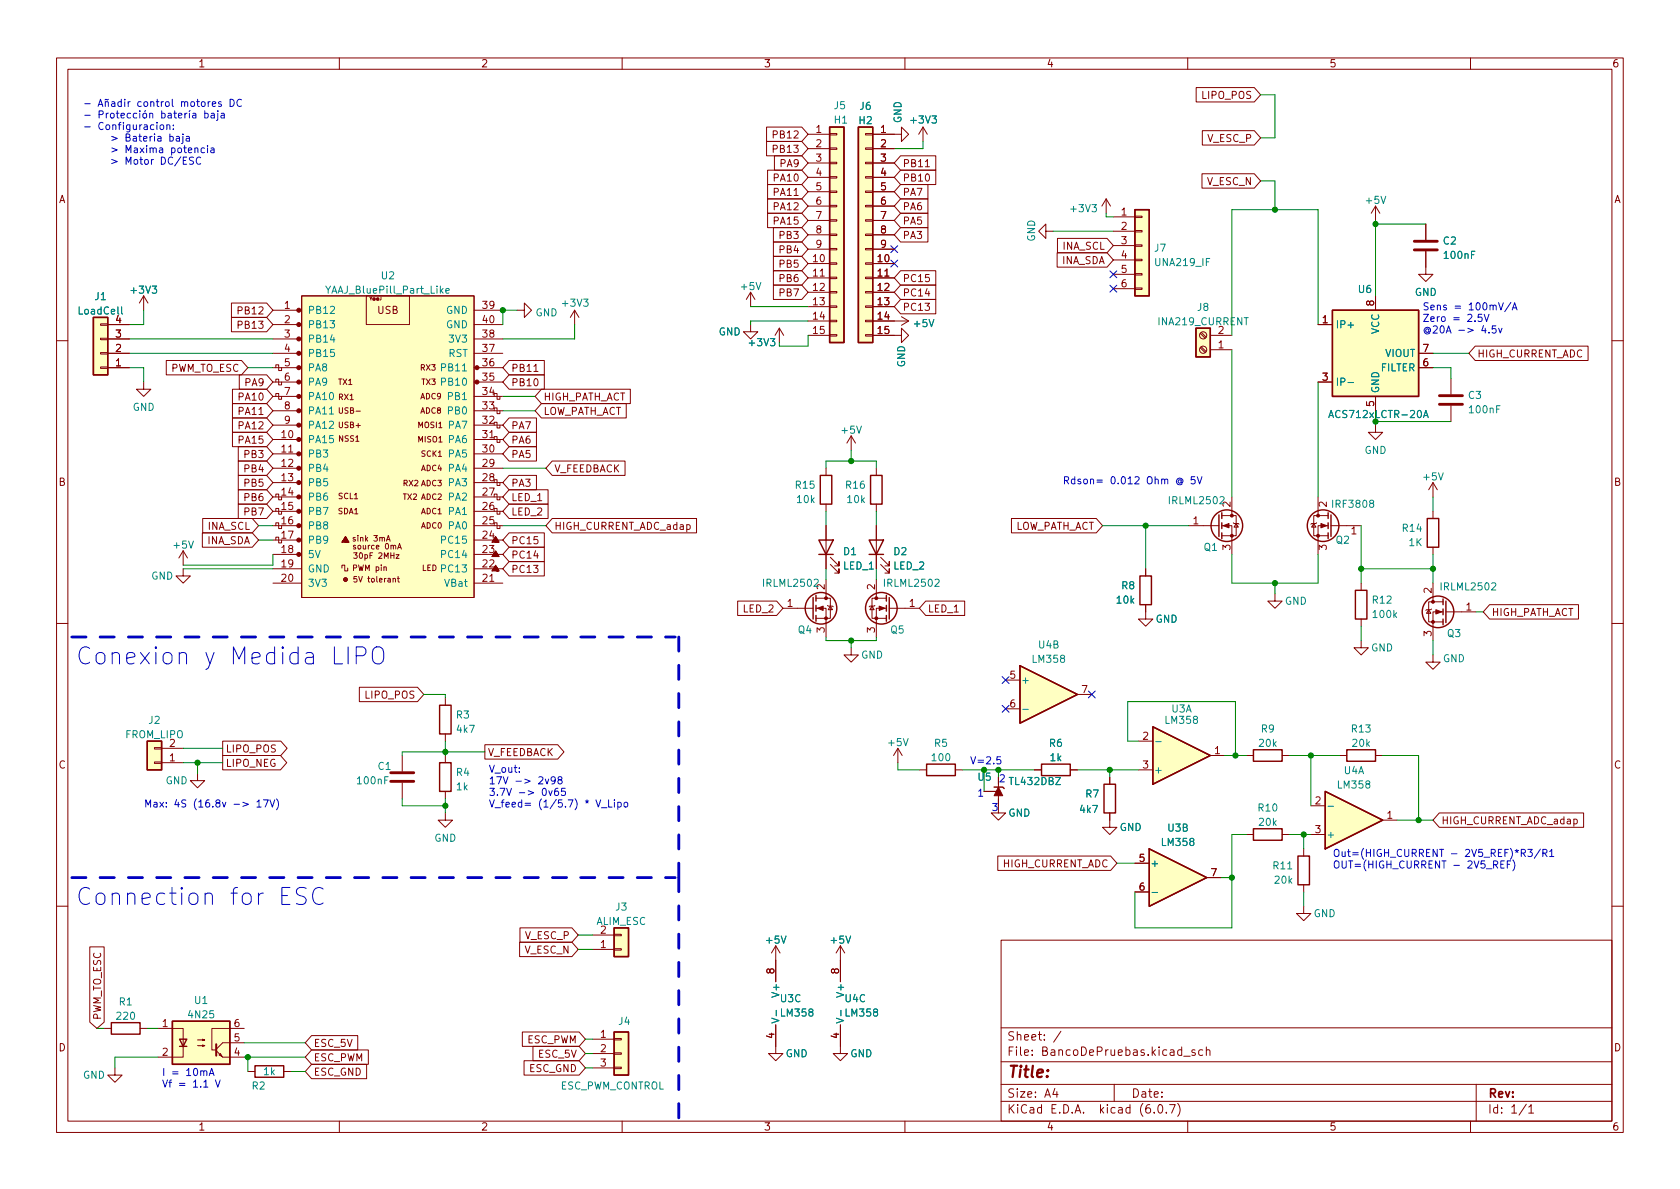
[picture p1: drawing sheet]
<svg xmlns="http://www.w3.org/2000/svg" width="297mm" height="210mm" viewBox="0 0 297 210" stroke-linecap="round" stroke-linejoin="round" font-family="sans-serif">
<g fill="none" stroke="#840000" stroke-width=".18">
<path d="M10 10.2h277v190.1h-277zM12 12.2h273v186.1h-273zM60 10.2v2M110 10.2v2M160 10.2v2M210 10.2v2M211.5 15.5h10.3l1.1 1.3-1.1 1.2h-10.3zM260 10.2v2M135.5 25h6.3l1.1 1.3-1.1 1.3h-6.3zM135.5 22.5h6.3l1.1 1.2-1.1 1.3h-6.3zM135.7 35.2h6.1l1.1 1.2-1.1 1.3h-6.1zM135.7 37.7h6.1l1.1 1.3-1.1 1.3h-6.1z"/>
<path d="M135.7 32.6h6.1l1.1 1.3-1.1 1.3h-6.1zM135.7 30.1h6.1l1.1 1.3-1.1 1.2h-6.1zM136.9 27.6h4.9l1.1 1.2-1.1 1.3h-4.9zM142.9 23.7h3.8M142.9 26.3h3.8M142.9 28.8h3.8M142.9 31.4h3.8M142.9 33.9h3.8M142.9 36.4h3.8M142.9 39h3.8M146.7 38.9h1.3v.2h-1.3zM146.7 36.3h1.3v.3h-1.3z"/>
<path d="M146.7 33.8h1.3v.2h-1.3zM146.7 31.2h1.3v.3h-1.3zM146.7 28.7h1.3v.3h-1.3zM146.7 26.2h1.3v.2h-1.3zM146.7 23.6h1.3v.3h-1.3zM153 38.9h1.3v.2h-1.3zM153 36.3h1.3v.3h-1.3zM153 33.8h1.3v.2h-1.3zM153 31.2h1.3v.3h-1.3zM153 28.7h1.3v.3h-1.3zM153 26.2h1.3v.2h-1.3zM153 23.6h1.3v.3h-1.3z"/>
<path d="M154.3 23.7h5.1v-1.2l1.3 1.2-1.3 1.3v-1.3M154.3 26.3h3.8M154.3 28.8h3.8M154.3 31.4h3.8M154.3 33.9h3.8M154.3 36.4h3.8M154.3 39h3.8M159.2 27.6h6.3v2.5h-6.3l-1.1-1.3zM159.2 30.1h6.3v2.5h-6.3l-1.1-1.2zM159.2 35.2h4.9v2.5h-4.9l-1.1-1.3zM159.2 32.6h4.9v2.6h-4.9l-1.1-1.3zM159.2 37.7h4.9v2.6h-4.9l-1.1-1.3z"/>
<path d="M163.2 22.5l-.8 1.2M163.2 22.5v2.5M163.2 22.5l.8 1.2M163.6 29.5h.7M195.6 35.2l.7 1.2M195.6 35.2v2.5M195.6 35.2l-.8 1.2M196.8 38.3h3.9M200.7 38.2h1.2v.3h-1.2zM212.5 30.7h9.3l1.1 1.3-1.1 1.3h-9.3zM212.6 23.1h9.2l1.1 1.3-1.1 1.2h-9.2zM243.2 36.4v2.6"/>
<path d="M243.2 36.4l.8 1.3M243.2 36.4l-.8 1.3M252.1 39.6v2.8M17.8 57.3h1.2v.2h-1.2zM17.8 59.8h1.2v.3h-1.2zM19 57.4h3.9M19 59.9h3.9M25.4 52.3l-.8 1.3M25.4 52.3v2.6M25.4 52.3l.8 1.3M40.9 53.6h6.2l1.2 1.3-1.2 1.2h-6.2zM40.9 56.1h6.2l1.2 1.3-1.2 1.3h-6.2z"/>
<path d="M48.3 54.9h5M48.3 57.4h5M48.3 59.9h5M53.3 52.3h30.5v53.4h-30.5zM64.8 52.3h7.6v5.1h-7.6zM83.8 54.9h5.1M83.8 57.4h5.1M83.8 59.9h5.1M91.4 54.9h1.3v-1.3l1.3 1.3-1.3 1.2v-1.2M101.6 54.9l-.8 1.2M101.6 54.9v2.5M101.6 54.9l.8 1.2"/>
<path d="M132.7 57.4v1.3h1.3l-1.3 1.2-1.3-1.2h1.3M132.7 51.7l-.7 1.3M132.7 51.7v2.5M132.7 51.7l.8 1.3M136.7 45.3h5.1l1.1 1.3-1.1 1.3h-5.1zM136.7 50.4h5.1l1.1 1.3-1.1 1.3h-5.1zM136.7 42.8h5.1l1.1 1.3-1.1 1.2h-5.1zM136.7 40.3h5.1l1.1 1.2-1.1 1.3h-5.1zM136.7 47.9h5.1l1.1 1.2-1.1 1.3h-5.1zM137.8 58l-.8 1.3M137.8 58v2.6M137.8 58l.8 1.3"/>
<path d="M142.9 59.3h3.8M142.9 56.8h3.8M142.9 46.6h3.8M142.9 49.1h3.8M142.9 51.7h3.8M142.9 54.2h3.8M142.9 41.5h3.8M142.9 44.1h3.8M146.7 59.2h1.3v.2h-1.3zM146.7 56.6h1.3v.3h-1.3zM146.7 54.1h1.3v.3h-1.3zM146.7 51.6h1.3v.2h-1.3z"/>
<path d="M146.7 49h1.3v.3h-1.3zM146.7 46.5h1.3v.2h-1.3zM146.7 43.9h1.3v.3h-1.3zM146.7 41.4h1.3v.3h-1.3zM153 59.2h1.3v.2h-1.3zM153 56.6h1.3v.3h-1.3zM153 54.1h1.3v.3h-1.3zM153 51.6h1.3v.2h-1.3zM153 49h1.3v.3h-1.3zM153 46.5h1.3v.2h-1.3zM153 43.9h1.3v.3h-1.3zM153 41.4h1.3v.3h-1.3z"/>
<path d="M154.3 59.3h5.1v-1.3l1.3 1.3-1.3 1.3v-1.3M154.3 56.8h6.4M154.3 46.6h3.8M154.3 49.1h3.8M154.3 51.7h3.8M154.3 54.2h3.8M154.3 41.5h3.8M154.3 44.1h3.8M159.2 47.9h6.3v2.5h-6.3l-1.1-1.3zM159.2 40.3h4.9v2.5h-4.9l-1.1-1.3zM159.2 53h6.3v2.5h-6.3l-1.1-1.3zM159.2 50.4h6.3v2.6h-6.3l-1.1-1.3z"/>
<path d="M159.4 56l1.3 .8M160.7 56.8l-1.3 .7M184.9 40.9v1.3l-1.3-1.3 1.3-1.3v1.3h1.3M186.9 44.7h8.8l1.1 1.3-1.1 1.2h-8.8zM187 42.2h8.7l1.1 1.2-1.1 1.3h-8.7zM196.8 40.9h3.9M196.8 43.4h3.9M196.8 46h3.9M196.8 48.5h3.9M196.8 51h3.9M200.7 50.9h1.2v.3h-1.2zM200.7 48.4h1.2v.2h-1.2z"/>
<path d="M200.7 45.8h1.2v.3h-1.2zM200.7 43.3h1.2v.3h-1.2zM200.7 40.8h1.2v.2h-1.2zM212.2 59l.9 .8M212.4 58.8l.9 .8M214 59.3h3.8M233 57.4h2.6M243.2 52.3v2.6M252.1 44.4v4.1h-1.3l1.3 1.3 1.3-1.3h-1.3M10 60.2h2M17.8 62.4h1.2v.2h-1.2zM17.8 64.9h1.2v.2h-1.2z"/>
<path d="M19 65h3.9M19 62.5h3.9M25.4 67.6v1.2h1.3l-1.3 1.3-1.3-1.3h1.3M29.4 63.7h13.3l1.1 1.3-1.1 1.3h-13.3zM41.1 68.8h6l1.2 1.3-1.2 1.3h-6zM41.1 76.4h6l1.2 1.3-1.2 1.3h-6zM41.1 71.4h6l1.2 1.2-1.2 1.3h-6zM41.1 73.9h6l1.2 1.3-1.2 1.2h-6zM42.1 79h5l1.2 1.3-1.2 1.2h-5zM42.3 66.3h4.8l1.2 1.3-1.2 1.2h-4.8zM48.3 77.7h5M48.3 75.2h5"/>
<path d="M48.3 72.6h5M48.3 70.1h5M48.3 67.6h5M48.3 65h5M48.3 62.5h5M48.8 70.1v-.5h.5v1h.5v-.5M48.8 67.6v-.5h.5v1h.5v-.5M48.8 65v-.5h.5v1h.5v-.5M83.8 77.7h5.1M83.8 75.2h5.1M83.8 72.6h5.1M83.8 70.1h5.1"/>
<path d="M83.8 67.6h5.1M83.8 65h5.1M83.8 62.5h5.1M87.4 77.7v-.5h.5v1h.5v-.5M87.4 75.2v-.5h.5v1h.5v-.5M87.4 72.6v-.5h.5v1h.5v-.5M87.4 70.1v-.5h.5v1h.5v-.5M90 63.7h6.2v2.6h-6.2l-1.1-1.3zM90 66.3h6.2v2.5h-6.2l-1.1-1.2zM90 79h4.8v2.5h-4.8l-1.1-1.2zM90 76.4h4.8v2.6h-4.8l-1.1-1.3zM90 73.9h4.8v2.5h-4.8l-1.1-1.2z"/>
<path d="M94.4 65.7h.7M95.7 68.8h15.8v2.6h-15.8l-1.1-1.3zM95.7 71.4h15v2.5h-15l-1.1-1.3zM150.5 77.1l.8 1.3M150.5 77.1v2.5M150.5 77.1l-.8 1.3M212.2 61.5l.9 .9M212.4 61.3l.9 .9M214 61.8h3.8M233 67.6h2.6M243.2 75.2v1.2h-1.3l1.3 1.3 1.3-1.3h-1.3M243.2 70.1v2.5"/>
<path d="M250.8 65h2.6M250.8 62.5h2.6M256.5 66.9v2.8M256.5 71.7v2.8M260.8 61.2h20v2.5h-20l-1.1-1.2zM285 60.2h2M32.4 97.4l-.8 1.3M32.4 97.4v2.5M32.4 97.4l.7 1.3M35.8 94.2h8.8l1.1 1.3-1.1 1.3h-8.8zM35.8 91.7h8.8l1.1 1.3-1.1 1.2h-8.8zM42.1 81.5h5l1.2 1.3-1.2 1.3h-5z"/>
<path d="M42.1 86.6h5l1.2 1.3-1.2 1.2h-5zM42.1 89.1h5l1.2 1.3-1.2 1.3h-5zM42.1 84.1h5l1.2 1.2-1.2 1.3h-5zM48.3 80.3h5M48.3 82.8h5M48.3 85.3h5M48.3 87.9h5M48.3 90.4h5M48.3 93h5M48.3 95.5h5M48.3 98h5M48.8 95.5v-.5h.5v1h.5v-.5"/>
<path d="M48.8 93v-.5h.5v1h.5v-.5M48.8 90.4v-.5h.5v1h.5v-.5M48.8 87.9v-.5h.5v1h.5v-.5M61.1 95.4l.1 .2-.2-.1 .2 .3 .1-.4-.5 .1 .5 .4-.1-.7-.5 .4 .8 .3-.4-.8-.5 .7 1 .1-.5-.9-.6 .9h1.2l-.6-1-.6 1M68.3 95.7l.4-1 .3 1M68.4 95.4h.5M70 98.1h.6l-.6 .6h.6M70.3 97.1l.3-1 .4 1M70.4 96.8h.5M83.8 80.3h5.1M83.8 82.8h5.1M83.8 85.3h5.1"/>
<path d="M83.8 87.9h5.1M83.8 90.4h5.1M83.8 93h5.1M83.8 95.5h5.1M83.8 98h5.1M87.4 93v-.5h.5v1h.5v-.5M87.4 90.4v-.5h.5v1h.5v-.5M87.4 87.9v-.5h.5v1h.5v-.5M87.4 85.3v-.5h.5v1h.5v-.5M87.6 97.9l.2 .3-.3-.2 .3 .3 .1-.4-.5 .1 .5 .4-.1-.6-.6 .4 .8 .2-.4-.7-.5 .6 1 .1-.5-.9-.6 .9h1.3l-.7-1-.6 1M87.6 95.4l.2 .2-.3-.1 .3 .3 .1-.4-.5 .1 .5 .4-.1-.7-.6 .4 .8 .3-.4-.8-.5 .7 1 .1-.5-.9-.6 .9h1.3l-.7-1-.6 1M90 94.2h6.2v2.6h-6.2l-1.1-1.3z"/>
<path d="M90 86.6h6.9v2.5h-6.9l-1.1-1.2zM90 89.1h6.9v2.6h-6.9l-1.1-1.3zM90 84.1h4.8v2.5h-4.8l-1.1-1.3zM90 96.8h6.2v2.5h-6.2l-1.1-1.3zM90 99.3h6.2v2.5h-6.2l-1.1-1.2zM97.6 91.7h25.6v2.5h-25.6l-1.1-1.2zM97.6 81.5h12.9v2.6h-12.9l-1.1-1.3zM146 82.8v1.3M146 89.1v1.3M146 93v7.6M146.8 99.8l1.5 1.5v-.7v.7h-.7M146.8 98.5l1.5 1.6v-.8v.8h-.7"/>
<path d="M154.9 82.8v1.3M154.9 89.1v1.3M154.9 93v7.6M155.7 99.8l1.5 1.5v-.7v.7h-.7M155.7 98.5l1.5 1.6v-.8v.8h-.7M178.8 91.7h15l1.1 1.3-1.1 1.2h-15zM210.2 93h5.3M216 93h1.8v5M216 91.2h2.6v3.5h-2.6M217.8 87.9v3.3M218.1 92.5l.1 .1h.7l.2 .1M218.6 92.6l.3 .6h-.7z"/>
<path d="M232.3 92.6l.4 .6h-.8zM232.8 92.5l-.1 .1h-.8l-.1 .1M233 87.9v3.3M234.8 93h-1.8v5M234.8 91.2h-2.5v3.5h2.5M235.3 93h5.4M253.4 85.3v2.6M253.4 90.4v1.3M253.4 96.8v1.2M253.4 85.3l.7 1.3M253.4 85.3l-.8 1.3M10 110.2h2"/>
<path d="M32.4 100.6v1.2h1.3l-1.3 1.3-1.3-1.3h1.3M48.3 100.6h5M48.3 103.1h5M60.5 100.5v-.6h.5v1.1h.5v-.5M70.3 102.3h.3M70.4 101.9v.9l.2 .1M83.8 100.6h5.1M83.8 103.1h5.1M87.6 100.5l.2 .2-.3-.1 .3 .2 .1-.3-.5 .1 .5 .4-.1-.7-.6 .4 .8 .3-.4-.8-.5 .6 1 .2-.5-.9-.6 .9h1.3l-.7-1.1-.6 1.1M130.4 106.3h6.9l1.1 1.3-1.1 1.2h-6.9zM138.4 107.6h5.4M144.3 107.6h1.7v5"/>
<path d="M144.3 105.8h2.5v3.5h-2.5M146 102.5v3.3M146.3 107.1l.1 .1h.8l.1 .1M146.8 107.2l.4 .6h-.8zM150.5 114.5v1.3h-1.3l1.3 1.3 1.3-1.3h-1.3M154.2 107.2l.4 .6h-.8zM154.7 107.1l-.1 .1h-.8l-.1 .1M154.9 102.5v3.3M156.7 107.6h-1.8v5M156.7 105.8h-2.5v3.5h2.5M157.2 107.6h5.4M163.7 106.3h6.9v2.5h-6.9l-1.1-1.2z"/>
<path d="M202.6 106.9v2.6h-1.3l1.3 1.2 1.2-1.2h-1.2M202.6 100.6v1.2M225.4 105v1.3h-1.2l1.2 1.3 1.3-1.3h-1.3M240.7 113.3v1.2h-1.3l1.3 1.3 1.2-1.3h-1.2M240.7 103.1v1.3M240.7 109.5v1.2M252.6 107.8l.4 .7h-.8zM253.1 107.7l-.1 .1h-.8l-.1 .1M253.4 115.8v1.3h-1.3l1.3 1.3 1.2-1.3h-1.2M253.4 103.1v3.3M255.1 108.2h-1.7v5.1M255.1 106.4h-2.5v3.6h2.5"/>
<path d="M255.7 108.2h5.3M263.4 106.9h15.7v2.6h-15.7l-1.1-1.3zM285 110.2h2M27.3 132.2h1.3v.3h-1.3zM27.3 134.7h1.3v.3h-1.3zM28.6 134.9h3.8M28.6 132.3h3.8M34.9 136.8v1.2h1.3l-1.3 1.3-1.2-1.3h1.2M39.4 131.1h10.3l1.1 1.2-1.1 1.3h-10.3zM39.4 133.6h10.2l1.1 1.3-1.1 1.2h-10.2zM63.5 121.5h10.3l1.1 1.3-1.1 1.3h-10.3zM71.1 133.6v2.8"/>
<path d="M71.1 138.4v2.8M78.7 123.4v1.3M78.7 129.8v1.3M78.7 133.6v1.3M78.7 139.9v1.3M85.7 131.7h12.9l1.1 1.3-1.1 1.2h-12.9zM158.7 132.3l.8 1.3M158.7 132.3v2.6M158.7 132.3l-.7 1.3M162.6 136.1h1.2M168.9 136.1h1.3M174 139.9h2.5"/>
<path d="M176.5 138.7v5.1h-1.2l1.2 1.2 1.3-1.2h-1.3M177.8 120.3h2.5M177.8 125.3h2.5M182.9 136.1h1.2M189.2 136.1h1.3M190.5 122.8h2.5M196.2 137.4v1.3M201.3 131.1h2.5M201.3 136.1h2.5M214 133.6h2.5M220.3 133.6h1.3M226.7 133.6h1.3"/>
<path d="M236.9 133.6h1.2M243.2 133.6h1.3M78.7 143.8v1.2h1.3l-1.3 1.3-1.2-1.3h1.2M176.4 151.4h20l1.1 1.2-1.1 1.3h-20zM196.2 143.8v2.5h-1.3l1.3 1.3 1.3-1.3h-1.3M200.7 152.6h2.5M200.7 157.7h2.5M213.4 155.2h2.5M220.3 147.6h1.3M226.7 147.6h1.3M230.5 150.1v1.3M230.5 156.5v1.2"/>
<path d="M231.8 147.6h2.5M231.8 142.5h2.5M244.5 145h2.5M254.5 143.8h25.5v2.5h-25.5l-1.1-1.3zM10 160.2h2M15.9 167.4h2.5v13.3l-1.3 1.2-1.2-1.2zM91.9 166.6h9.2l1.1 1.3-1.1 1.3h-9.2zM91.9 164.1h9.2l1.1 1.2-1.1 1.3h-9.2zM104.8 167.9h3.8M104.8 165.3h3.8M108.6 165.2h1.3v.3h-1.3zM108.6 167.8h1.3v.2h-1.3z"/>
<path d="M137.2 167.3v6.3M137.2 167.3l.7 1.2M137.2 167.3l-.8 1.2M148.6 167.3v6.3M148.6 167.3l.8 1.2M148.6 167.3l-.8 1.2M177 166.3h108v32h-108zM230.5 160.3v1.2h-1.3l1.3 1.3 1.3-1.3h-1.3M285 160.2h2M18.4 181.9h1.3M20.3 188.8v1.3h1.3l-1.3 1.3-1.3-1.3h1.3M24.8 181.9h1.2"/>
<path d="M27.9 181.9h4.5v5h-4.5M34.9 184.9h1.3l-.4 .1v-.2l.4 .1M34.9 183.9h1.3l-.4 .1v-.2l.4 .1M38.2 185.8l1.2 1.1h3.8M38.7 186.6l.3-.3 .2 .5zM43.2 181.9h-5.7v3.8h.6M43.2 184.4h-3.8l-1.2 1.1M43.8 189.5h1.3M50.2 189.5h1.2M55.1 188.2h9.7v2.5h-9.7l-1.1-1.2zM55.1 183.1h8.2v2.6h-8.2l-1.1-1.3zM55.1 185.7h10v2.5h-10l-1.1-1.3z"/>
<path d="M60 198.3v2M92.4 182.5h10l1.1 1.3-1.1 1.2h-10zM92.7 187.6h9.7l1.1 1.2-1.1 1.3h-9.7zM94.2 185h8.2l1.1 1.3-1.1 1.3h-8.2zM104.8 183.8h3.8M104.8 186.3h3.8M104.8 188.8h3.8M108.6 188.7h1.3v.3h-1.3zM108.6 186.2h1.3v.2h-1.3zM108.6 183.6h1.3v.3h-1.3zM110 198.3v2M137.2 181.2v5.1h-1.3l1.3 1.3 1.2-1.3h-1.2"/>
<path d="M148.6 181.2v5.1h-1.3l1.3 1.3 1.3-1.3h-1.3M160 198.3v2M177 194.8h108M177 191.8h108M177 187.8h108M177 181.8h108M186.5 192.5l-.4 1h1M186.9 193v1M187.6 182.4l-1.3 1.9M197 191.8v3M204.1 196.7v.1M204.9 195.4l.2-.1a.81 .81 0 0 1 .6 .7 .81 .81 0 0 1-.3 .8h-.2a.81 .81 0 0 1-.6-.6 .81 .81 0 0 1 .3-.8z"/>
<path d="M206.2 196.7v.1M206.8 195.3h1l-.7 1.5M208.2 195.1a1.72 1.72 0 0 1 0 2.3M209.3 186.8h1.1M210 198.3v2M211.3 185.7l-.4-.1-.2 .2 .1 .3 .5 .1v.4h-.6M212.6 185.7l-.4-.1-.3 .3v.4l.2 .3h.5M213.3 185.8l.2-.2 .4 .1v.9M213.3 185.1v1.5M260 198.3v2M261 191.8v6.5M269.9 195.3l-1.3 1.9"/>
<path d="M270.3 195.8l.4-.5v1.5M270.3 196.8h.9"/>
<circle cx="212.7" cy="59.3" r=".63"/>
<circle cx="84.3" cy="67.6" r=".36"/>
<circle cx="84.3" cy="65" r=".36"/>
<circle cx="212.7" cy="61.8" r=".63"/>
<circle cx="61.1" cy="102.5" r=".36"/>
<circle cx="61.1" cy="102.5" r=".25"/>
</g>
<g fill="none" stroke="#840000" stroke-width=".25">
<path d="M146.7 22.5h2.5v38.1h-2.5zM151.8 22.5h2.5v38.1h-2.5zM200.7 37.1h2.5v15.2h-2.5zM16.5 56.1h2.5v10.2h-2.5zM211.5 58h2.5v5.1h-2.5zM235.6 54.9h15.2v15.2h-15.2zM144.8 95.5h2.5l-1.3 2.5zM144.8 98h2.5M145 84.1h2.1v5h-2.1zM153.7 95.5h2.5l-1.3 2.5zM153.7 98h2.5M153.9 84.1h2.1v5h-2.1z"/>
<path d="M215.5 91.1v3.8M216 90.7v1M216 92.5v1M216 94.2v1M234.8 90.7v1M234.8 92.5v1M234.8 94.2v1M235.3 91.1v3.8M252.3 91.7h2.1v5.1h-2.1zM143.8 105.7v3.8M144.3 105.3v1M144.3 107.1v1"/>
<path d="M144.3 108.8v1M156.7 105.3v1M156.7 107.1v1M156.7 108.8v1M157.2 105.7v3.8M180.3 117.7l10.2 5.1-10.2 5.1zM201.5 101.8h2.1v5.1h-2.1zM239.6 104.4h2.1v5.1h-2.1zM255.1 105.9v1M255.1 107.7v1M255.1 109.5v1M255.7 106.3v3.8"/>
<path d="M26 131.1h2.6v5h-2.6zM77.7 134.9h2.1v5h-2.1zM77.7 124.7h2.1v5.1h-2.1zM163.8 135.1h5.1v2.1h-5.1zM175.8 139.2h1.5l.2 .2M184.1 135.1h5.1v2.1h-5.1zM195.2 138.7h2v5.1h-2zM203.8 128.5l10.2 5.1-10.2 5.1zM221.6 132.6h5.1v2h-5.1zM234.3 139.9l10.2 5.1-10.2 5.1zM238.1 132.6h5.1v2h-5.1zM203.2 150.1l10.2 5.1-10.2 5.1z"/>
<path d="M221.6 146.6h5.1v2h-5.1zM229.5 151.4h2v5.1h-2zM108.6 164.1h2.5v5.1h-2.5zM19.7 180.8h5.1v2.1h-5.1zM30.5 180.6h10.1v7.6h-10.1zM31.7 183.8h1.3l-.6 1.2zM31.7 185h1.3M45.1 188.5h5.1v2h-5.1zM108.6 182.5h2.5v7.6h-2.5z"/>
<circle cx="216.9" cy="93" r="2.79"/>
<circle cx="233.9" cy="93" r="2.79"/>
<circle cx="145.2" cy="107.6" r="2.79"/>
<circle cx="155.8" cy="107.6" r="2.79"/>
<circle cx="254.3" cy="108.2" r="2.79"/>
</g>
<g fill="#ffffc2" stroke="#ffffc2" stroke-width=".18">
<path d="M211.5 58h2.5v5.1h-2.5z"/>
<path d="M200.7 37.1h2.5v15.2h-2.5z"/>
<path d="M53.3 52.3h30.5v53.4h-30.5z"/>
<path d="M203.8 128.5l10.2 5.1-10.2 5.1z"/>
<path d="M30.5 180.6h10.1v7.6h-10.1z"/>
<path d="M203.2 150.1l10.2 5.1-10.2 5.1z"/>
<path d="M151.8 22.5h2.5v38.1h-2.5z"/>
<path d="M146.7 22.5h2.5v38.1h-2.5z"/>
<path d="M180.3 117.7l10.2 5.1-10.2 5.1z"/>
<path d="M26 131.1h2.6v5h-2.6z"/>
<path d="M235.6 54.9h15.2v15.2h-15.2z"/>
<path d="M16.5 56.1h2.5v10.2h-2.5z"/>
<path d="M108.6 182.5h2.5v7.6h-2.5z"/>
<path d="M108.6 164.1h2.5v5.1h-2.5z"/>
<path d="M234.3 139.9l10.2 5.1-10.2 5.1z"/>
</g>
<g fill="#840000" stroke="#840000" stroke-width=".18">
<path d="M253.9 107.8l1 .4-1 .4z"/>
<path d="M176.5 139.2l.8 1.5h-1.5z"/>
<path d="M155.4 107.2l1.1 .4-1.1 .3z"/>
<path d="M216.3 93l1-.4v.7z"/>
<path d="M233.6 92.6l1 .4-1 .3z"/>
<path d="M144.5 107.6l1-.4v.7z"/>
<circle cx="52.8" cy="98" r=".36"/>
<circle cx="52.8" cy="95.5" r=".36"/>
<circle cx="52.8" cy="93" r=".36"/>
<circle cx="52.8" cy="90.4" r=".36"/>
<circle cx="52.8" cy="87.9" r=".36"/>
<circle cx="52.8" cy="85.3" r=".36"/>
<circle cx="52.8" cy="82.8" r=".36"/>
<circle cx="52.8" cy="80.3" r=".36"/>
<circle cx="52.8" cy="77.7" r=".36"/>
<circle cx="52.8" cy="75.2" r=".36"/>
<circle cx="52.8" cy="72.6" r=".36"/>
<circle cx="52.8" cy="70.1" r=".36"/>
<circle cx="52.8" cy="67.6" r=".36"/>
<circle cx="52.8" cy="65" r=".36"/>
<circle cx="52.8" cy="62.5" r=".36"/>
<circle cx="52.8" cy="59.9" r=".36"/>
<circle cx="52.8" cy="54.9" r=".36"/>
<circle cx="61.1" cy="102.5" r=".13"/>
<circle cx="84.3" cy="67.6" r=".25"/>
<circle cx="84.3" cy="65" r=".25"/>
<circle cx="52.8" cy="57.4" r=".36"/>
<circle cx="253.4" cy="110" r=".25"/>
<circle cx="253.4" cy="106.4" r=".25"/>
<circle cx="154.9" cy="109.3" r=".25"/>
<circle cx="154.9" cy="105.8" r=".25"/>
<circle cx="217.8" cy="94.7" r=".25"/>
<circle cx="217.8" cy="91.2" r=".25"/>
<circle cx="233" cy="94.7" r=".25"/>
<circle cx="233" cy="91.2" r=".25"/>
<circle cx="146" cy="109.3" r=".25"/>
<circle cx="146" cy="105.8" r=".25"/>
</g>
<g fill="none" stroke="#008484" stroke-width=".18">
<path d="M21.5 54.3v1.1l.2 .1M78 51.4l.3 .5M78.3 51l-.4 .5M78.8 51.4l.6-.1v-.2l-.4-.1-.2 .2 .1 .6h.5M58.2 73.2h.8M234.9 73.8l.5-1.2 .4 1.2M238.3 67.6h1M251.7 73.8l.4-1.2 .4 1.2M251.8 73.5h.6M180.8 125.4h1M204.3 131.1h1M203.7 157.8h1"/>
<path d="M234.8 142.6h1M137.3 178.7v.9M148.7 178.7v.9"/>
</g>
<path d="M38.2 184.7v2" fill="none" stroke="#840000" stroke-width=".36"/>
<path d="M250.1 44.2h4M250.1 42.7h4M254.5 71.5h4.1M254.5 70h4.1M69.1 138.2h4.1M69.1 136.6h4.1" fill="none" stroke="#840000" stroke-width=".51"/>
<g fill="none" stroke="#0000c2" stroke-width=".18">
<path d="M15 18.3h1M17.3 18.8l.5-1.2 .4 1.2M17.5 18.5h.6M18.6 18.1l.2-.1h.3l.1 .8M18.6 18v.8M19.2 17.6l-.6 .1M19.8 18h.4l.1 .8M20.3 18.3h-.4l-.2 .2 .2 .3h.4M20.7 19.6v1.1l.3 .2M21.5 18h-.4l-.3 .2 .2 .6h.5M21.5 17.6v1.2M22.1 17.6v.1"/>
<path d="M22.1 18v.8M22.7 18v.8M23 18l-.3 .2M24.7 19.6v.1M25 18h-.4l-.2 .2 .1 .6h.5M25.6 18h.3l.2 .2v.4l-.2 .2h-.3l-.2-.2zM25.7 19.5l-.1 .2M26.7 18.1l.1-.1h.3l.1 .8M26.7 18v.8M27.6 18h.5M27.8 17.6v1l.3 .2M28.5 18v.8"/>
<path d="M28.6 19.6v1.3M28.9 18l-.4 .2M29.4 18h.3l.2 .2v.4l-.2 .2h-.3l-.1-.2zM30.5 17.6v1l.1 .2M30.9 19.6v1.1l.3 .2M32.1 18.1l.2-.1h.3v.8M32.1 18v.8M32.6 18.2l.2-.2h.3l.1 .8M33.6 19.5l-.2 .2M33.9 18h.3l.2 .2v.4l-.2 .2h-.3l-.2-.2zM34.8 18h.4M34.9 17.6v1l.3 .2"/>
<path d="M35.7 18h.3l.3 .2v.4l-.3 .2h-.3l-.1-.2zM36.2 19.6v1.3M36.8 18v.8M37.2 18l-.4 .2M37.5 18.4l.6-.1v-.3h-.4l-.2 .2 .1 .6h.5M38.5 19.6v.1M39.1 18h-.3l-.2 .2 .1 .1 .4 .2v.3h-.5M40.7 17.6a.64 .64 0 0 1 .7 .6 .64 .64 0 0 1-.7 .6zM42.7 17.7a.6 .6 0 0 0-.9 .4 .6 .6 0 0 0 .6 .7l.3-.1M15 20.4h1M17.5 20.3l.6-.1 .1-.2v-.3l-.7-.1v1.3M18.8 20v.9"/>
<path d="M19.2 20l-.4 .3M19.6 20.1l.3-.1 .3 .3v.3l-.3 .3-.3-.1-.1-.2zM20.5 20h.5M21.4 20.4l.6-.1-.1-.2-.3-.1-.2 .2 .1 .6h.4M23.1 20.1l-.4-.1-.2 .3 .1 .5h.5M24.2 20.1l-.4-.1-.2 .3 .1 .5h.5M24.7 20v.9M25.4 20.1l.3-.1 .2 .3v.3l-.2 .3-.3-.1-.1-.2zM26.5 20.1l.2-.1 .3 .1v.8M26.5 20v.9M26.9 24.1l-.4 .3M27.3 24.1v.9"/>
<path d="M27.7 21.6v.2M27.7 22.1v.8M27.9 24.2h.5l.1 .8M28.4 22.1h.3l.3 .2v.4l-.3 .2h-.3l-.1-.2zM28.5 24.4l-.5 .1-.1 .2 .1 .3 .5-.1M28.5 27.8a.64 .64 0 0 1 .8 .6 .64 .64 0 0 1-.8 .6zM28.6 20.1l.4-.1 .2 .3-.1 .5h-.5M29.5 22.2l.2-.1h.3v.8M29.5 22.1v.8M29.7 20.1h.5l.1 .8M30 24.2l.4-.1 .2 .3-.1 .5h-.5M30 23.7v1.3"/>
<path d="M30.3 20.3l-.4 .1-.2 .2 .2 .3 .4-.1M30.3 26.2h.4l.2 .2-.1 .5h-.5M30.5 27.9a.6 .6 0 0 0-.8 .4 .6 .6 0 0 0 .6 .7l.2-.1M30.6 22.8v.1M30.6 22.1v.1M30.7 20h.5M31.2 24.2h.5v.8M31.6 20.4l.6-.1-.1-.2-.4-.1-.1 .2v.6h.5M31.6 26.2h.3l.2 .2v.4l-.2 .2-.3-.1-.2-.1zM31.7 24.4l-.4 .1-.2 .2 .2 .3 .4-.1M32 27.7l-1.1 1.7M32.3 24.1v1.1l-.2 .2"/>
<path d="M32.3 23.7v.1M32.4 28.4h.4M32.5 26.2h.4M32.6 25.7v1.1l.3 .2M32.7 20v.9M32.9 24.2h.5l.1 .8M33 27.8h-.6v1.2h.6M33.1 20l-.4 .3M33.3 26.6l.6-.1v-.3h-.4l-.2 .1 .1 .6h.5M33.5 24.4l-.4 .1-.2 .2 .2 .3 .4-.1M33.5 20v.9M34.1 20.1h.5v.8"/>
<path d="M34.2 27.8h-.5l-.2 .1v.4l.6 .2 .1 .3-.2 .2h-.5M34.5 26.3l.1-.1h.3l.1 .8M34.5 26.2v.8M34.6 20.3l-.4 .1-.2 .2 .2 .3 .4-.1M35.5 27.9a.6 .6 0 0 0-.9 .4 .6 .6 0 0 0 .6 .7l.3-.1M36.2 26.2h-.4l-.3 .2 .2 .5h.5M36.2 20.1l.4-.1 .2 .3-.1 .5h-.5M36.7 25.7v.2M36.7 26.2v.8M37.3 26.2h.5v.8M37.4 20.1h.4l.1 .8M37.8 26.5h-.4l-.2 .2 .2 .3 .4-.1"/>
<path d="M37.9 20.3l-.4 .1-.2 .2 .2 .3 .4-.1M38.5 20v1.1l-.2 .2M39.1 20.1h.5l.1 .8M39.7 20.3l-.5 .1-.1 .2 .1 .3 .5-.1M262 55.6h-.6l-.1 .6 .2-.1h.4l.2 .2-.1 .4-.2 .1-.5-.1M262.4 55.6l.4 1.2 .5-1.2M263.3 58.8v.1M264.5 57.6h-.6l-.1 .6 .2-.1 .4 .1 .1 .1v.5l-.2 .1-.5-.1M265 53.5l.4 1.3 .4-1.3M265 58l.3 .9 .3-.9M267.1 53.5l-1.1 1.6M267.4 54.8l.4-1.3 .4 1.3"/>
<path d="M267.5 54.4h.6M188.2 85l.6-.1 .1-.2v-.3l-.7-.1v1.3M188.5 85l.4 .6M190 84.8l-.3-.1-.3 .3 .1 .5h.5M190 84.3v1.3M191.1 84.8l-.3-.1-.2 .2v.2l.5 .1v.3h-.5M61.6 114.4v3M63 116h1.1a.81 .81 0 0 0 .6-.8 .81 .81 0 0 0-.6-.8h-1.1v3M66 114.8a1.01 1.01 0 0 1 1.1-.4 1.01 1.01 0 0 1 .7 1v1a1 1 0 0 1-1 1 1 1 0 0 1-1-1v-1zM96.4 137.8l.3 .8 .3-.8M97 139.8l.3 .9 .3-.9M98.2 137.9l-.3 .2h-.2l-.3-.2 .2-.5h.3l.2 .1a.84 .84 0 0 1-.3 1.1h-.2"/>
<path d="M98.7 139.4l-.4 .1a.85 .85 0 0 0 0 1.2l.4-.2 .1-.4-.3-.2h-.2l-.3 .2M98.9 137.9l-.2-.2v-.2l.2-.1h.4l.1 .2-.1 .2-.5 .2-.1 .1v.3l.2 .2h.2l.3-.2v-.3l-.3-.2M99.9 139.4h-.6v.6l.1-.1h.5l.1 .2-.1 .4-.2 .2-.4-.2M176.9 133.8h-.6l-.1 .6 .2-.1 .4 .1 .2 .1-.1 .5-.2 .1-.5-.1M45.4 141.8l.4-.4v1.3M45.4 142.7h.8M46.6 141.4h.8l-.5 1.3M47.7 141.4l.5 1.3 .4-1.3M48.9 141.3a1.46 1.46 0 0 1 0 1.9M54.1 157.1l-.4-.2h-.7a.73 .73 0 0 0-.6 .7 .73 .73 0 0 0 .6 .8 1.1 1.1 0 0 1 1.1 .7 .77 .77 0 0 1-.5 .8h-.8l-.4-.1M57.1 157.2a1.12 1.12 0 0 0-1.3-.1 1.12 1.12 0 0 0-.5 1.1 1.27 1.27 0 0 0 .3 1.4 1.27 1.27 0 0 0 1.4 .2l.1-.2M106.3 142.8h1"/>
<path d="M107.6 141.4v1.3h.6M108.6 141.4v.2M108.6 141.9v.8M109.2 141.9h.4l.2 .2-.1 .6h-.5M109.2 141.9v1.2M110.4 141.9h.3l.3 .2v.4l-.3 .2h-.3l-.1-.2zM265.4 152.8h.4M266 152.2h-.6v1.3h.6M266.5 152.8h.4M267.1 152.2h-.6v1.3M267.5 152.1a1.46 1.46 0 0 1 0 1.9M270.1 150.2h.8l-.4 .5 .4 .1v.5l-.2 .2-.6-.2"/>
<path d="M272.4 150.1l-1.1 1.7M272.8 150.9l.6-.1 .1-.2v-.3l-.7-.1v1.3M273.1 150.9l.4 .6M274 150.6l.4-.4v1.3M274 151.5h.7M36 189.5l.2-.1h.3l.1 .8M37 190.2l.4-1.3 .4 1.3M37.1 189.8h.6M38.1 191l.4 1.2 .4-1.2"/>
</g>
<path d="M12.7 112.6h106.7M120 112.6v42.6M12.7 155.2h106.7M120 155.2v42.5" fill="none" stroke="#0000c2" stroke-width=".5" stroke-dasharray="2.5 2.5"/>
<g fill="none" stroke="#008400" stroke-width=".18">
<path d="M222.9 16.8h2.5v7.6h-2.5M163.2 25v1.3h-5.1M195.6 37.7v.6h1.2M222.9 32h2.5v5.1M243.2 39v13.3M243.2 39.6h8.9M22.9 59.9h25.4M25.4 54.9v2.5h-2.5M91.4 54.9h-2.5v2.5M101.6 57.4v2.5h-12.7M132.7 54.2h10.2M142.9 56.8h-10.2v.6"/>
<path d="M142.9 59.3v1.9h-5.1v-.6M186.2 40.9h10.6M233 57.4v-20.3h-15.2v22.2M22.9 65h2.5v2.6M22.9 62.5h25.4M43.8 65h4.5M88.9 70.1h5.7M88.9 72.6h5.7M150.5 79.6v1.9M217.8 61.8v26.1M233 67.6v20.3M253.4 65h3.1v1.9"/>
<path d="M253.4 62.5h6.3M256.5 74.5h-13.3v.7M45.7 93h2.6M45.7 95.5h2.6M48.3 98v1.9h-15.9M88.9 93h7.6M88.9 82.8h7.6M146 82.8v-1.3h8.9v1.3M146 90.4v2.6M154.9 90.4v2.6M194.9 93h15.3M202.6 93v7.6"/>
<path d="M217.8 98v5.1h15.2v-5.1M240.7 93v10.1M253.4 87.9v2.5M253.4 98v5.1M32.4 100.6h15.9M146 112.6v.7h8.9v-.7M146 100.6v1.9M150.5 113.3v1.2M154.9 100.6v1.9M225.4 103.1v1.9M240.7 110.7v2.6M240.7 100.6h12.7"/>
<path d="M253.4 113.3v2.5M261 108.2h1.3M32.4 134.9h7M32.4 132.3h7M34.9 134.9v1.9M74.9 122.8h3.8v.6M78.7 131.1v2.5M85.7 133h-14.6v.6M158.7 134.9v1.2h3.9M170.2 136.1h12.7M174 136.1v3.8M176.5 136.1v1.3"/>
<path d="M190.5 136.1h10.8M196.2 136.1v1.3M201.3 131.1h-1.9v-7h19v9.5M216.5 133.6h3.8M228 133.6h8.9M231.8 133.6v8.9M244.5 133.6h6.3v11.4M71.1 141.2v1.3h7.6M78.7 141.2v2.6M197.5 152.6h3.2M215.9 155.2h1.9M220.3 147.6h-2.5v16.5h-17.1v-6.4"/>
<path d="M228 147.6h3.8M230.5 147.6v2.5M230.5 157.7v2.6M247 145h6.4M102.2 167.9h2.6M102.2 165.3h2.6M17.1 181.9h1.3M26 181.9h1.9M27.9 186.9h-7.6v1.9M43.2 186.9h10.8M43.2 184.4h10.8M43.8 186.9v2.6"/>
<path d="M51.4 189.5h2.6M103.5 186.3h1.3M103.5 188.8h1.3M103.5 183.8h1.3"/>
</g>
<g fill="none" stroke="#000084" stroke-width=".18">
<path d="M157.5 43.5l1.2 1.2M157.5 46l1.2 1.2M158.7 43.5l-1.2 1.2M158.7 46l-1.2 1.2M196.2 47.9l1.3 1.2M196.2 50.4l1.3 1.3M197.5 47.9l-1.3 1.2M197.5 50.4l-1.3 1.3M177.2 119.7l1.2 1.2M178.4 119.7l-1.2 1.2M177.2 124.7l1.2 1.3M178.4 124.7l-1.2 1.3"/>
<path d="M192.4 122.2l1.2 1.2M193.6 122.2l-1.2 1.2"/>
</g>
<g fill="#008400" stroke="#008400" stroke-width=".18">
<circle cx="230.5" cy="147.6" r=".46"/>
<circle cx="196.2" cy="136.1" r=".46"/>
<circle cx="218.4" cy="133.6" r=".46"/>
<circle cx="217.8" cy="155.2" r=".46"/>
<circle cx="253.4" cy="100.6" r=".46"/>
<circle cx="243.2" cy="74.5" r=".46"/>
<circle cx="240.7" cy="100.6" r=".46"/>
<circle cx="202.6" cy="93" r=".46"/>
<circle cx="225.4" cy="37.1" r=".46"/>
<circle cx="243.2" cy="39.6" r=".46"/>
<circle cx="231.8" cy="133.6" r=".46"/>
<circle cx="225.4" cy="103.1" r=".46"/>
<circle cx="250.8" cy="145" r=".46"/>
<circle cx="174" cy="136.1" r=".46"/>
<circle cx="176.5" cy="136.1" r=".46"/>
<circle cx="150.5" cy="113.3" r=".46"/>
<circle cx="150.5" cy="81.5" r=".46"/>
<circle cx="43.8" cy="186.9" r=".46"/>
<circle cx="88.9" cy="54.9" r=".46"/>
<circle cx="78.7" cy="133" r=".46"/>
<circle cx="78.7" cy="142.5" r=".46"/>
<circle cx="34.9" cy="134.9" r=".46"/>
</g>
<g font-size="4.2" fill="#0000c2">
<text x="13.3" y="117.5">Conexion y Medida LIPO</text>
<text x="13.3" y="160.1">Connection for ESC</text>
</g>
<text font-size="2.8" fill="#840000" x="178" y="190.6">Title:</text>
<g font-size="2.1" fill="#840000">
<text x="178" y="184">Sheet: /</text>
<text x="178" y="186.7">File: BancoDePruebas.kicad_sch</text>
<text x="178" y="196.9">KiCad E.D.A. kicad (6.0.7)</text>
<text x="178" y="194.1">Size: A4</text>
<text x="200" y="194.1">Date:</text>
<text x="263" y="194.1">Rev:</text>
<text x="263" y="196.9">Id: 1/1</text>
</g>
<g font-size="1.8" fill="#840000">
<text x="35" y="11.9">1</text>
<text x="85" y="11.9">2</text>
<text x="135" y="11.9">3</text>
<text x="185" y="11.9">4</text>
<text x="235" y="11.9">5</text>
<text x="285" y="11.9">6</text>
<text x="212.6" y="17.5">LIPO_POS</text>
<text x="144.3" y="23.5">1</text>
<text x="155.7" y="23.5">1</text>
<text x="137" y="27">PB13</text>
<text x="137" y="24.5">PB12</text>
<text x="138" y="29.5">PA9</text>
<text x="144.3" y="26">2</text>
<text x="144.3" y="28.6">3</text>
<text x="155.7" y="26">2</text>
<text x="155.7" y="28.6">3</text>
<text x="159.5" y="29.5">PB11</text>
<text x="213.5" y="25.1">V_ESC_P</text>
<text x="10.3" y="35.9">A</text>
<text x="137" y="34.6">PA11</text>
<text x="137" y="32.1">PA10</text>
<text x="144.3" y="31.1">4</text>
<text x="144.3" y="33.6">5</text>
<text x="155.7" y="31.1">4</text>
<text x="155.7" y="33.6">5</text>
<text x="159.5" y="32.1">PB10</text>
<text x="159.5" y="34.6">PA7</text>
<text x="213.4" y="32.7">V_ESC_N</text>
<text x="285.3" y="35.9">A</text>
<text x="137" y="37.2">PA12</text>
<text x="137" y="39.7">PA15</text>
<text x="144.3" y="36.2">6</text>
<text x="144.3" y="38.7">7</text>
<text x="144.3" y="41.3">8</text>
<text x="155.7" y="36.2">6</text>
<text x="155.7" y="38.7">7</text>
<text x="155.7" y="41.3">8</text>
<text x="159.5" y="37.2">PA6</text>
<text x="159.5" y="39.7">PA5</text>
<text x="198.3" y="38.1">1</text>
<text x="198.3" y="40.6">2</text>
<text x="138" y="47.3">PB5</text>
<text x="138" y="44.8">PB4</text>
<text x="138" y="42.2">PB3</text>
<text x="143.8" y="46.3">10</text>
<text x="144.3" y="43.8">9</text>
<text x="155.2" y="46.3">10</text>
<text x="155.7" y="43.8">9</text>
<text x="159.5" y="42.2">PA3</text>
<text x="187.7" y="46.7">INA_SDA</text>
<text x="187.9" y="44.2">INA_SCL</text>
<text x="198.3" y="43.2">3</text>
<text x="198.3" y="45.7">4</text>
<text x="138" y="52.4">PB7</text>
<text x="138" y="49.9">PB6</text>
<text x="143.8" y="48.9">11</text>
<text x="143.8" y="51.4">12</text>
<text x="143.8" y="54">13</text>
<text x="155.2" y="48.9">11</text>
<text x="155.2" y="51.4">12</text>
<text x="155.2" y="54">13</text>
<text x="159.5" y="49.9">PC15</text>
<text x="159.5" y="52.4">PC14</text>
<text x="198.3" y="48.3">5</text>
<text x="198.3" y="50.8">6</text>
<text x="20.5" y="59.7">3</text>
<text x="20.5" y="57.1">4</text>
<text x="42.4" y="55.6">PB12</text>
<text x="42.4" y="58.1">PB13</text>
<text x="50.3" y="54.6">1</text>
<text x="50.3" y="57.1">2</text>
<text x="50.3" y="59.7">3</text>
<text x="66.7" y="55.5">USB</text>
<text x="85.4" y="59.7">38</text>
<text x="85.4" y="54.6">39</text>
<text x="85.4" y="57.1">40</text>
<text x="143.8" y="56.5">14</text>
<text x="143.8" y="59">15</text>
<text x="155.2" y="56.5">14</text>
<text x="155.2" y="59">15</text>
<text x="159.5" y="54.9">PC13</text>
<text x="215.4" y="59">2</text>
<text x="233.8" y="57.1">1</text>
<text x="243" y="54.1" transform="rotate(-90 243 54.1)">8</text>
<text x="20.5" y="64.8">1</text>
<text x="20.5" y="62.2">2</text>
<text x="30" y="65.7">PWM_TO_ESC</text>
<text x="50.3" y="62.2">4</text>
<text x="50.3" y="64.8">5</text>
<text x="85.4" y="64.8">36</text>
<text x="85.4" y="62.2">37</text>
<text x="90.3" y="65.7">PB11</text>
<text x="215.4" y="61.6">1</text>
<text x="251.6" y="64.8">6</text>
<text x="251.6" y="62.2">7</text>
<text x="261.1" y="63.2">HIGH_CURRENT_ADC</text>
<text x="42.4" y="70.8">PA10</text>
<text x="43.4" y="68.3">PA9</text>
<text x="50.3" y="67.3">6</text>
<text x="50.3" y="69.8">7</text>
<text x="85.4" y="69.8">34</text>
<text x="85.4" y="67.3">35</text>
<text x="90.3" y="68.3">PB10</text>
<text x="96" y="70.8">HIGH_PATH_ACT</text>
<text x="233.8" y="67.3">3</text>
<text x="243" y="71.9" transform="rotate(-90 243 71.9)">5</text>
<text x="42.4" y="73.4">PA11</text>
<text x="42.4" y="75.9">PA12</text>
<text x="49.8" y="77.5">10</text>
<text x="50.3" y="72.4">8</text>
<text x="50.3" y="74.9">9</text>
<text x="85.4" y="77.5">31</text>
<text x="85.4" y="74.9">32</text>
<text x="85.4" y="72.4">33</text>
<text x="90.3" y="75.9">PA7</text>
<text x="96" y="73.4">LOW_PATH_ACT</text>
<text x="42.4" y="78.4">PA15</text>
<text x="43.4" y="83.5">PB4</text>
<text x="43.4" y="81">PB3</text>
<text x="49.8" y="80">11</text>
<text x="49.8" y="82.5">12</text>
<text x="85.4" y="82.5">29</text>
<text x="85.4" y="80">30</text>
<text x="90.3" y="81">PA5</text>
<text x="90.3" y="78.4">PA6</text>
<text x="97.9" y="83.5">V_FEEDBACK</text>
<text x="10.3" y="85.9">B</text>
<text x="43.4" y="88.6">PB6</text>
<text x="43.4" y="86.1">PB5</text>
<text x="49.8" y="85.1">13</text>
<text x="49.8" y="87.6">14</text>
<text x="85.4" y="87.6">27</text>
<text x="85.4" y="85.1">28</text>
<text x="90.3" y="88.6">LED_1</text>
<text x="90.3" y="86.1">PA3</text>
<text x="217.6" y="89.6" transform="rotate(-90 217.6 89.6)">2</text>
<text x="234.6" y="89.6" transform="rotate(-90 234.6 89.6)">2</text>
<text x="285.3" y="85.9">B</text>
<text x="36.7" y="93.7">INA_SCL</text>
<text x="43.4" y="91.1">PB7</text>
<text x="49.8" y="90.2">15</text>
<text x="49.8" y="92.7">16</text>
<text x="49.8" y="95.2">17</text>
<text x="85.4" y="95.2">24</text>
<text x="85.4" y="92.7">25</text>
<text x="85.4" y="90.2">26</text>
<text x="90.3" y="91.1">LED_2</text>
<text x="97.9" y="93.7">HIGH_CURRENT_ADC_adap</text>
<text x="179" y="93.7">LOW_PATH_ACT</text>
<text x="211" y="92.7">1</text>
<text x="238.9" y="94.5">1</text>
<text x="36.5" y="96.2">INA_SDA</text>
<text x="49.8" y="97.8">18</text>
<text x="49.8" y="100.3">19</text>
<text x="85.4" y="100.3">22</text>
<text x="85.4" y="97.8">23</text>
<text x="90.3" y="96.2">PC15</text>
<text x="90.3" y="98.8">PC14</text>
<text x="90.3" y="101.3">PC13</text>
<text x="217.6" y="97.3" transform="rotate(-90 217.6 97.3)">3</text>
<text x="234.6" y="97.3" transform="rotate(-90 234.6 97.3)">3</text>
<text x="49.8" y="102.9">20</text>
<text x="85.4" y="102.9">21</text>
<text x="139.2" y="107.3">1</text>
<text x="145.8" y="104.2" transform="rotate(-90 145.8 104.2)">2</text>
<text x="154.7" y="104.2" transform="rotate(-90 154.7 104.2)">2</text>
<text x="160.8" y="107.3">1</text>
<text x="253.1" y="104.9" transform="rotate(-90 253.1 104.9)">2</text>
<text x="259.2" y="107.9">1</text>
<text x="131.5" y="108.3">LED_2</text>
<text x="145.8" y="111.9" transform="rotate(-90 145.8 111.9)">3</text>
<text x="154.7" y="111.9" transform="rotate(-90 154.7 111.9)">3</text>
<text x="164" y="108.3">LED_1</text>
<text x="253.1" y="112.5" transform="rotate(-90 253.1 112.5)">3</text>
<text x="263.7" y="108.9">HIGH_PATH_ACT</text>
<text x="64.7" y="123.5">LIPO_POS</text>
<text x="178.6" y="120">5</text>
<text x="178.6" y="125.1">6</text>
<text x="191.3" y="122.5">7</text>
<text x="202.1" y="130.8">2</text>
<text x="10.3" y="135.9">C</text>
<text x="30" y="134.6">1</text>
<text x="30" y="132.1">2</text>
<text x="39.8" y="133.1">LIPO_POS</text>
<text x="39.8" y="135.6">LIPO_NEG</text>
<text x="86.2" y="133.7">V_FEEDBACK</text>
<text x="202.1" y="135.9">3</text>
<text x="214.8" y="133.3">1</text>
<text x="285.3" y="135.9">C</text>
<text x="176.5" y="138.3">2</text>
<text x="232.6" y="142.2">2</text>
<text x="232.6" y="147.3">3</text>
<text x="245.3" y="144.8">1</text>
<text x="254.8" y="145.8">HIGH_CURRENT_ADC_adap</text>
<text x="177.2" y="153.4">HIGH_CURRENT_ADC</text>
<text x="201.4" y="152.4">5</text>
<text x="214.1" y="154.9">7</text>
<text x="201.4" y="157.5">6</text>
<text x="92.8" y="166.1">V_ESC_P</text>
<text x="106.2" y="167.6">1</text>
<text x="106.2" y="165.1">2</text>
<text x="92.7" y="168.6">V_ESC_N</text>
<text x="136.9" y="172.2" transform="rotate(-90 136.9 172.2)">8</text>
<text x="148.3" y="172.2" transform="rotate(-90 148.3 172.2)">8</text>
<text x="10.3" y="185.9">D</text>
<text x="17.9" y="180.4" transform="rotate(-90 17.9 180.4)">PWM_TO_ESC</text>
<text x="28.7" y="181.6">1</text>
<text x="41.4" y="184.1">5</text>
<text x="41.4" y="181.6">6</text>
<text x="55.4" y="185.1">ESC_5V</text>
<text x="93.1" y="184.5">ESC_PWM</text>
<text x="106.2" y="183.5">1</text>
<text x="136.9" y="183.6" transform="rotate(-90 136.9 183.6)">4</text>
<text x="148.3" y="183.6" transform="rotate(-90 148.3 183.6)">4</text>
<text x="285.3" y="185.9">D</text>
<text x="28.7" y="186.7">2</text>
<text x="41.4" y="186.7">4</text>
<text x="55.4" y="190.2">ESC_GND</text>
<text x="55.4" y="187.7">ESC_PWM</text>
<text x="93.5" y="189.6">ESC_GND</text>
<text x="95.3" y="187">ESC_5V</text>
<text x="106.2" y="186">2</text>
<text x="106.2" y="188.6">3</text>
<text x="35" y="199.9">1</text>
<text x="85" y="199.9">2</text>
<text x="135" y="199.9">3</text>
<text x="185" y="199.9">4</text>
<text x="235" y="199.9">5</text>
<text x="285" y="199.9">6</text>
</g>
<g font-size="1.8" fill="#0000c2">
<text x="14.6" y="23">- Configuracion:</text>
<text x="15.1" y="25">&gt; Bateria baja</text>
<text x="15.1" y="27.1">&gt; Maxima potencia</text>
<text x="15.1" y="29.1">&gt; Motor DC/ESC</text>
<text x="251.5" y="54.9">Sens = 100mV/A</text>
<text x="251.5" y="56.9">Zero = 2.5V</text>
<text x="251.5" y="59">@20A -&gt; 4.5v</text>
<text x="191.9" y="85.6">Rdson= 0.012 Ohm @ 5V</text>
<text x="86.4" y="136.6">V_out:</text>
<text x="171.4" y="135.2">V=2.5</text>
<text x="25.4" y="142.8">Max: 4S (16.8v -&gt; 17V)</text>
<text x="86.4" y="138.7">17V -&gt; 2v98</text>
<text x="86.4" y="140.7">3.7V -&gt; 0v65</text>
<text x="86.4" y="142.8">V_feed= (1/5.7) * V_Lipo</text>
<text x="172.7" y="140.9">1</text>
<text x="175.3" y="143.4">3</text>
<text x="235.6" y="151.5">Out=(HIGH_CURRENT - 2V5_REF)*R3/R1</text>
<text x="235.6" y="153.6">OUT=(HIGH_CURRENT - 2V5_REF)</text>
<text x="28.6" y="190.3">I = 10mA</text>
<text x="28.6" y="192.3">Vf = 1.1 V</text>
</g>
<g font-size="1.8" fill="#008484">
<text x="147.5" y="19.3">J5</text>
<text x="147.5" y="21.8">H1</text>
<text x="151.9" y="21.9">H2</text>
<text x="152.1" y="19.4">J6</text>
<text x="159.4" y="21.8" transform="rotate(-90 159.4 21.8)">GND</text>
<text x="161.2" y="21.8">+3V3</text>
<text x="189.5" y="37.5">+3V3</text>
<text x="241.6" y="36">+5V</text>
<text x="183" y="42.7" transform="rotate(-90 183 42.7)">GND</text>
<text x="204.1" y="44.5">J7</text>
<text x="204.4" y="47">UNA219_IF</text>
<text x="255.2" y="43.2">C2</text>
<text x="255.5" y="45.8">100nF</text>
<text x="16.8" y="53.1">J1</text>
<text x="23.3" y="51.9">+3V3</text>
<text x="58" y="51.9">YAAJ_BluePill_Part_Like</text>
<text x="67.4" y="49.4">U2</text>
<text x="131.1" y="51.3">+5V</text>
<text x="240.2" y="51.8">U6</text>
<text x="250.1" y="52.3">GND</text>
<text x="14" y="55.6">LoadCell</text>
<text x="54.4" y="55.5">PB12</text>
<text x="54.4" y="58">PB13</text>
<text x="78.9" y="55.5">GND</text>
<text x="78.9" y="58">GND</text>
<text x="94.7" y="55.9">GND</text>
<text x="99.6" y="54.2">+3V3</text>
<text x="127" y="59.3">GND</text>
<text x="161.7" y="57.8">+5V</text>
<text x="204.9" y="57.5">INA219_CURRENT</text>
<text x="211.7" y="55">J8</text>
<text x="236.1" y="58">IP+</text>
<text x="243.8" y="59.1" transform="rotate(-90 243.8 59.1)">VCC</text>
<text x="54.4" y="60.6">PB14</text>
<text x="54.4" y="63.1">PB15</text>
<text x="54.4" y="65.7">PA8</text>
<text x="78.4" y="65.7">PB11</text>
<text x="79.3" y="63.1">RST</text>
<text x="79.7" y="60.6">3V3</text>
<text x="132.6" y="61.2">+3V3</text>
<text x="160" y="65" transform="rotate(-90 160 65)">GND</text>
<text x="244.1" y="65.7">FILTER</text>
<text x="244.9" y="63.1">VIOUT</text>
<text x="54.4" y="68.2">PA9</text>
<text x="54.4" y="70.7">PA10</text>
<text x="78.4" y="68.2">PB10</text>
<text x="79.4" y="70.7">PB1</text>
<text x="236.1" y="68.2">IP-</text>
<text x="243.8" y="69.6" transform="rotate(-90 243.8 69.6)">GND</text>
<text x="259.6" y="70.5">C3</text>
<text x="23.4" y="72.6">GND</text>
<text x="54.4" y="73.3">PA11</text>
<text x="54.4" y="75.8">PA12</text>
<text x="79.4" y="75.8">PA7</text>
<text x="79.4" y="73.3">PB0</text>
<text x="148.9" y="76.7">+5V</text>
<text x="235.6" y="73.9">ACS712xLCTR-20A</text>
<text x="259.9" y="73.1">100nF</text>
<text x="54.4" y="78.4">PA15</text>
<text x="54.4" y="80.9">PB3</text>
<text x="54.4" y="83.4">PB4</text>
<text x="79.4" y="83.4">PA4</text>
<text x="79.4" y="80.9">PA5</text>
<text x="79.4" y="78.4">PA6</text>
<text x="241.2" y="80.3">GND</text>
<text x="54.4" y="86">PB5</text>
<text x="54.4" y="88.5">PB6</text>
<text x="79.4" y="88.5">PA2</text>
<text x="79.4" y="86">PA3</text>
<text x="140.7" y="86.4">R15</text>
<text x="141" y="88.9">10k</text>
<text x="149.6" y="86.4">R16</text>
<text x="149.9" y="88.9">10k</text>
<text x="206.9" y="89.1">IRLML2502</text>
<text x="235.8" y="89.8">IRF3808</text>
<text x="251.8" y="84.9">+5V</text>
<text x="54.4" y="91.1">PB7</text>
<text x="54.4" y="93.6">PB8</text>
<text x="79.4" y="93.6">PA0</text>
<text x="79.4" y="91.1">PA1</text>
<text x="248" y="94">R14</text>
<text x="30.8" y="97">+5V</text>
<text x="54.4" y="96.1">PB9</text>
<text x="54.4" y="98.7">5V</text>
<text x="54.4" y="101.2">GND</text>
<text x="78.4" y="101.2">PC13</text>
<text x="78.4" y="98.7">PC14</text>
<text x="78.4" y="96.1">PC15</text>
<text x="149.1" y="100.7">LED_1</text>
<text x="149.2" y="98.2">D1</text>
<text x="158" y="100.7">LED_2</text>
<text x="158" y="98.2">D2</text>
<text x="212.9" y="97.4">Q1</text>
<text x="236.2" y="96.1">Q2</text>
<text x="249.1" y="96.6">1K</text>
<text x="26.7" y="102.5">GND</text>
<text x="54.4" y="103.8">3V3</text>
<text x="78.8" y="103.8">VBat</text>
<text x="135.1" y="103.8">IRLML2502</text>
<text x="156.5" y="103.8">IRLML2502</text>
<text x="197.5" y="106.7">10k</text>
<text x="198.3" y="104.2">R8</text>
<text x="227.2" y="106.9">GND</text>
<text x="242.7" y="106.7">R12</text>
<text x="254.9" y="104.4">IRLML2502</text>
<text x="141.1" y="112">Q4</text>
<text x="157.5" y="112">Q5</text>
<text x="204.3" y="110.1">GND</text>
<text x="242.9" y="109.3">100k</text>
<text x="255.9" y="112.6">Q3</text>
<text x="152.2" y="116.5">GND</text>
<text x="182.7" y="117.2">LM358</text>
<text x="183.7" y="114.7">U4B</text>
<text x="242.4" y="115.2">GND</text>
<text x="255.1" y="117.1">GND</text>
<text x="180.5" y="120.9">+</text>
<text x="207.1" y="126">U3A</text>
<text x="22.1" y="130.5">FROM_LIPO</text>
<text x="26.3" y="128">J2</text>
<text x="80.7" y="127">R3</text>
<text x="80.8" y="129.6">4k7</text>
<text x="157.2" y="131.9">+5V</text>
<text x="206.2" y="128">LM358</text>
<text x="223" y="129.5">R9</text>
<text x="239" y="129.5">R13</text>
<text x="66.9" y="136.1">C1</text>
<text x="80.7" y="137.2">R4</text>
<text x="164.9" y="134.6">100</text>
<text x="165.2" y="132.1">R5</text>
<text x="185.6" y="132.1">R6</text>
<text x="185.7" y="134.6">1k</text>
<text x="204" y="136.8">+</text>
<text x="222.7" y="132.1">20k</text>
<text x="237.6" y="136.9">U4A</text>
<text x="239.2" y="132.1">20k</text>
<text x="29.3" y="138.7">GND</text>
<text x="63.3" y="138.7">100nF</text>
<text x="80.7" y="139.7">1k</text>
<text x="172.9" y="138">U5</text>
<text x="178.6" y="138.8">TL432DBZ</text>
<text x="191" y="143.8">4k7</text>
<text x="192" y="141">R7</text>
<text x="222.5" y="143.5">R10</text>
<text x="236.6" y="139.4">LM358</text>
<text x="76.8" y="148.8">GND</text>
<text x="178.3" y="144.4">GND</text>
<text x="198" y="146.9">GND</text>
<text x="205.5" y="149.6">LM358</text>
<text x="206.5" y="147">U3B</text>
<text x="222.7" y="146">20k</text>
<text x="234.4" y="148.2">+</text>
<text x="203.3" y="153.3">+</text>
<text x="225.2" y="153.7">R11</text>
<text x="108.9" y="161">J3</text>
<text x="225.4" y="156.3">20k</text>
<text x="105.4" y="163.6">ALIM_ESC</text>
<text x="135.6" y="166.9">+5V</text>
<text x="147" y="166.9">+5V</text>
<text x="232.2" y="162.2">GND</text>
<text x="21.1" y="177.8">R1</text>
<text x="34.4" y="177.5">U1</text>
<text x="137.8" y="175.9" transform="rotate(-90 137.8 175.9)">V+</text>
<text x="138" y="177.2">U3C</text>
<text x="138.2" y="179.8">LM358</text>
<text x="149.2" y="175.9" transform="rotate(-90 149.2 175.9)">V+</text>
<text x="149.4" y="177.2">U4C</text>
<text x="149.6" y="179.8">LM358</text>
<text x="20.7" y="180.3">220</text>
<text x="33.4" y="180.1">4N25</text>
<text x="109.4" y="181.2">J4</text>
<text x="137.8" y="181.1" transform="rotate(-90 137.8 181.1)">V-</text>
<text x="149.2" y="181.1" transform="rotate(-90 149.2 181.1)">V-</text>
<text x="14.7" y="190.7">GND</text>
<text x="46.6" y="190.1">1k</text>
<text x="138.9" y="186.9">GND</text>
<text x="150.3" y="186.9">GND</text>
<text x="44.6" y="192.7">R2</text>
<text x="98.9" y="192.7">ESC_PWM_CONTROL</text>
</g>
<g font-size="1.4" fill="#840000">
<text x="74.4" y="65.5">RX3</text>
<text x="59.8" y="68.1">TX1</text>
<text x="59.9" y="70.7">RX1</text>
<text x="74.3" y="70.6">ADC9</text>
<text x="74.6" y="68.1">TX3</text>
<text x="60" y="75.7">USB+</text>
<text x="60.2" y="73.1">USB-</text>
<text x="73.9" y="75.7">MOSI1</text>
<text x="74.3" y="73.1">ADC8</text>
<text x="59.9" y="78.1">NSS1</text>
<text x="73.9" y="78.2">MISO1</text>
<text x="74.4" y="83.3">ADC4</text>
<text x="74.5" y="80.8">SCK1</text>
<text x="59.8" y="88.2">SCL1</text>
<text x="71.3" y="88.4">TX2 ADC2</text>
<text x="71.3" y="86">RX2 ADC3</text>
<text x="59.8" y="90.9">SDA1</text>
<text x="62.6" y="95.7">sink 3mA</text>
<text x="74.4" y="93.5">ADC0</text>
<text x="74.4" y="90.9">ADC1</text>
<text x="62.5" y="100.9">PWM pin</text>
<text x="62.7" y="97.1">source 0mA</text>
<text x="62.9" y="98.8">30pF 2MHz</text>
<text x="74.6" y="100.9">LED</text>
<text x="63" y="103">5V tolerant</text>
</g>
<text font-size=".7" fill="#840000" x="65.3" y="53.1">Y@@J</text>
</svg>
